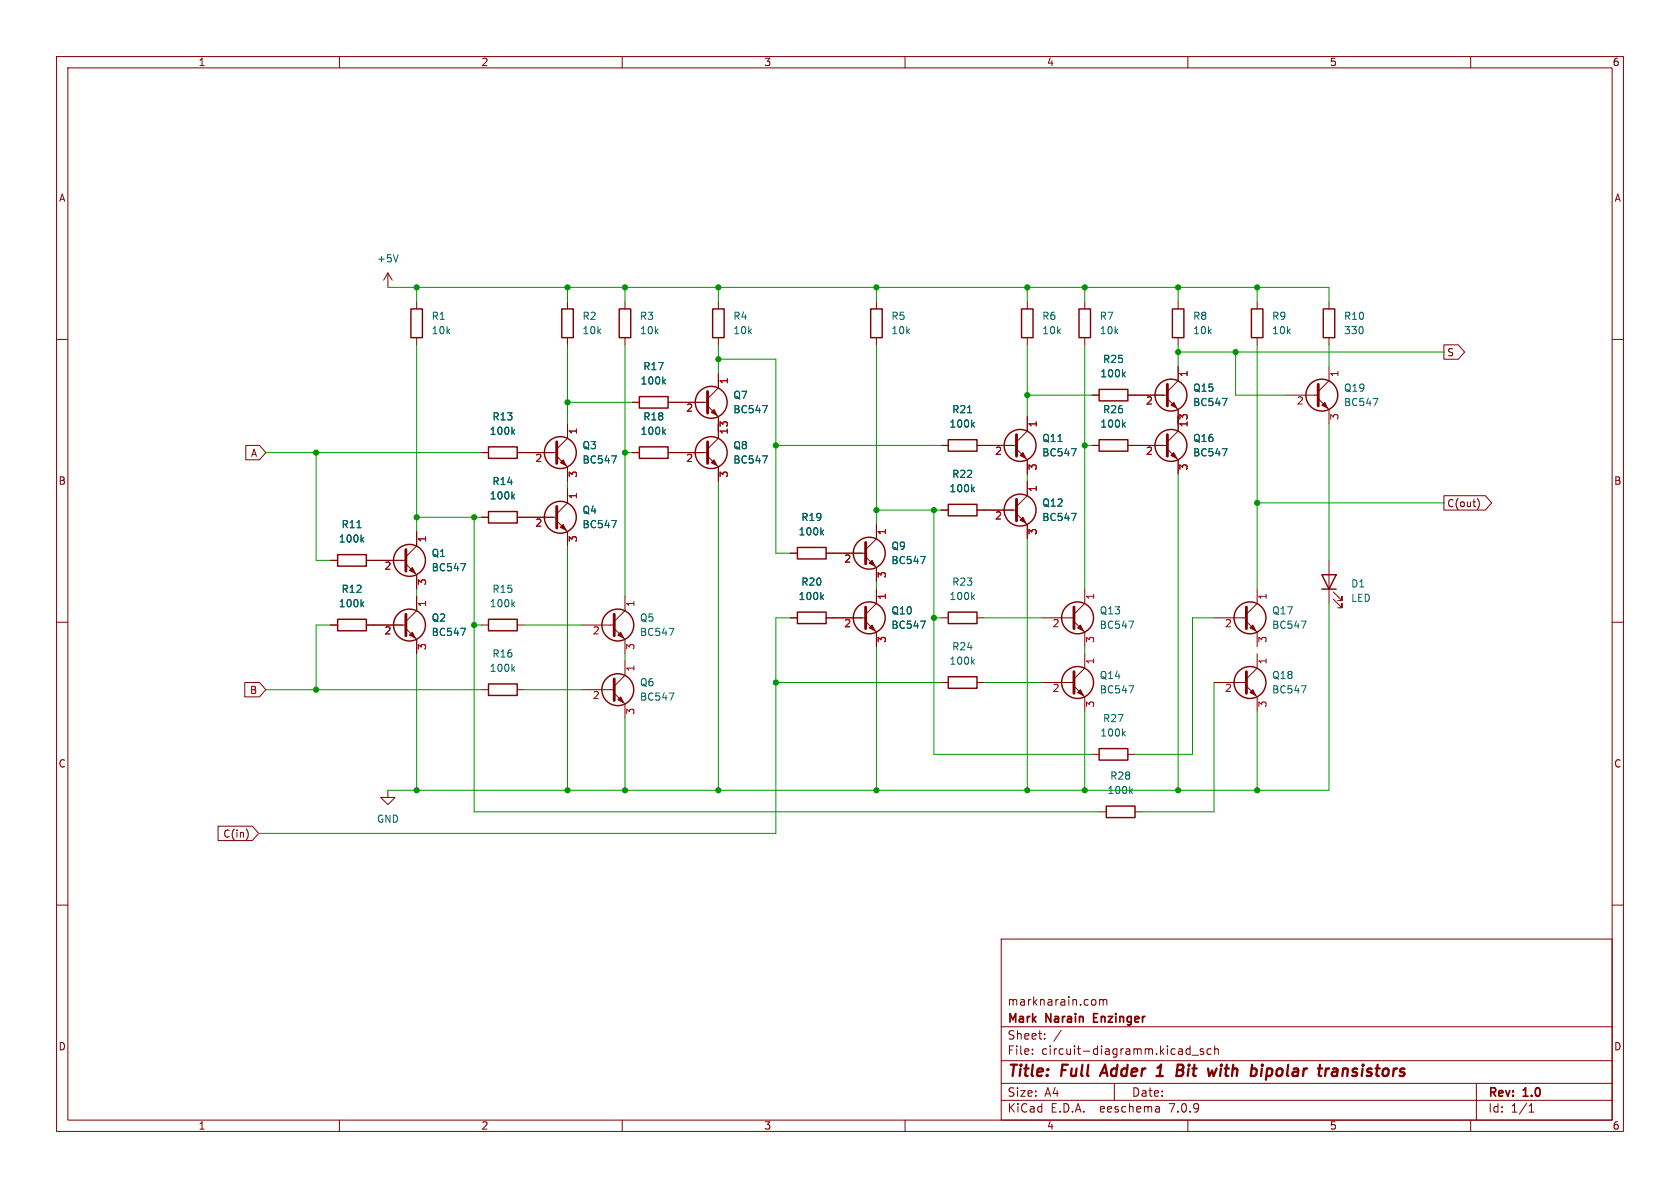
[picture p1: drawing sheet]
<svg xmlns="http://www.w3.org/2000/svg" width="297mm" height="210mm" viewBox="0 0 297 210" stroke-linecap="round" stroke-linejoin="round" font-family="sans-serif">
<g fill="none" stroke="#840000" stroke-width=".18">
<path d="M10 10h277v190h-277zM12 12h273v186h-273zM60 10v2M110 10v2M160 10v2M210 10v2M260 10v2M10 60h2M68.6 48.3l-.8 1.2M68.6 48.3v2.5M68.6 48.3l.7 1.2M73.7 53.3v1.3"/>
<path d="M73.7 59.7v1.3M100.3 53.3v1.3M100.3 59.7v1.3M110.5 53.3v1.3M110.5 59.7v1.3M127 53.3v1.3M127 59.7v1.3M154.9 53.3v1.3M154.9 59.7v1.3M181.6 53.3v1.3M181.6 59.7v1.3M191.8 53.3v1.3"/>
<path d="M191.8 59.7v1.3M208.3 53.3v1.3M208.3 59.7v1.3M222.2 53.3v1.3M222.2 59.7v1.3M234.9 53.3v1.3M234.9 59.7v1.3M285 60h2M43.5 78.7h2.4l1.1 1.3-1.1 1.3h-2.4zM100.3 74.9v2.6l-1.9 1.9M111.8 71.1h1.2M118.1 71.1h7"/>
<path d="M125.1 71.8l1.9 1.9v3.8l-1.9 1.9M127 66v2.6l-1.9 1.9M166.4 78.7h1.2M172.7 78.7h7M179.7 79.4l1.9 1.9v2.5M181.6 73.7v2.5l-1.9 1.9M193 78.7h1.3M193 69.9h1.3M199.4 78.7h7M199.4 69.9h7M206.4 79.4l1.9 1.9v2.5M206.4 70.5l1.9 1.9v3.8l-1.9 1.9"/>
<path d="M208.3 64.8v2.5l-1.9 1.9M227.3 69.9h5.7M233 70.5l1.9 1.9v2.5M234.9 64.8v2.5l-1.9 1.9M255.3 61h2.5l1.1 1.2-1.1 1.3h-2.5zM58.4 99.1h1.3M64.8 99.1h7M71.8 99.7l1.9 1.9v2.5M73.7 94v2.5l-1.9 1.9M85.1 80h1.3M85.1 91.4h1.3M91.4 80h7"/>
<path d="M91.4 91.4h7M98.4 92.1l1.9 1.9v2.5M98.4 80.6l1.9 2v2.5M100.3 86.4v2.5l-1.9 1.9M111.8 80h1.2M118.1 80h7M125.1 80.6l1.9 2v2.5M139.7 97.8h1.3M146 97.8h7M153 98.4l1.9 1.9v2.6M154.9 92.7v2.6l-1.9 1.9M166.4 90.2h1.2"/>
<path d="M172.7 90.2h7M179.7 90.8l1.9 1.9v2.6M181.6 85.1v2.5l-1.9 1.9M234.9 99.1v7.6M255.3 87.6h7.3l1.1 1.3-1.1 1.3h-7.3zM261.2 88.1a1.46 1.46 0 0 1 0 2M10 110h2M58.4 110.5h1.3M64.8 110.5h7M71.8 111.1l1.9 1.9v2.6M73.7 105.4v2.6l-1.9 1.9M85.1 110.5h1.3"/>
<path d="M91.4 110.5h1.3M102.9 110.5h5.7M108.6 111.1l1.9 1.9v2.6M110.5 105.4v2.6l-1.9 1.9M110.5 116.8v2.6l-1.9 1.9M139.7 109.2h1.3M146 109.2h7M153 109.9l1.9 1.9v2.5M154.9 104.1v2.6l-1.9 1.9M166.4 109.2h1.2M172.7 109.2h1.3M184.1 109.2h5.8"/>
<path d="M189.9 109.9l1.9 1.9v2.5M191.8 104.1v2.6l-1.9 1.9M191.8 115.6v2.5l-1.9 1.9M214.6 109.2h5.7M220.3 109.9l1.9 1.9v2.5M222.2 104.1v2.6l-1.9 1.9M222.2 115.6v2.5l-1.9 1.9M235.7 105.9l1.5 1.5v-.7v.7h-.7M235.7 104.6l1.5 1.6v-.8v.8h-.7M285 110h2M43.3 120.6h2.6l1.1 1.3-1.1 1.3h-2.6zM68.6 139.7v1.3h1.2l-1.2 1.2-1.3-1.2h1.3"/>
<path d="M85.1 121.9h1.3M91.4 121.9h1.3M102.9 121.9h5.7M108.6 122.6l1.9 1.9v2.5M166.4 120.7h1.2M172.7 120.7h1.3M184.1 120.7h5.8M189.9 121.3l1.9 1.9v2.5M193 133.4h1.3M199.4 133.4h1.3M214.6 120.7h5.7M220.3 121.3l1.9 1.9v2.5"/>
<path d="M10 160h2M38.6 146h6l1.1 1.3-1.1 1.3h-6zM43.6 146.6a1.49 1.49 0 0 1 0 1.8M194.3 143.5h1.3M200.7 143.5h1.2M285 160h2M177 166h108v32h-108zM193.5 176.7l.2 .3v.4l-.2 .3M194.4 176.7v1M194.4 176.8l.4-.1 .2 .2M195 176.9l.2-.2 .4 .1 .1 .9M195 176.9v.8"/>
<path d="M60 198v2M110 198v2M160 198v2M177 194.5h108M177 191.5h108M177 187.5h108M177 181.5h108M182.5 186.3v.1M182.5 185.5v.1M184.7 183.6v.1M184.7 182.8v.1M187.6 182.1l-1.3 2"/>
<path d="M197 191.5v3M204.9 195.7l.1 .9M205 196.5l-.2 .1M205 196h-.2M210 185.4l.4 .1M210 198v2M210.4 184.9v1.5M210.4 186.3l-.4 .1M210.7 186.5h1.2M212.7 185.5l-.3-.1-.2 .2v.2l.5 .2v.3h-.5M214.1 185.5l-.4-.1-.3 .3v.4l.1 .2h.6M214.7 185.5l.3-.1 .3 .1 .1 .9"/>
<path d="M214.7 184.9v1.5M260 198v2M261 191.5v6.5M270.3 196.6h.9M270.3 195.5l.4-.4v1.5"/>
</g>
<g fill="none" stroke="#840000" stroke-width=".4">
<path d="M195.4 188.2l-1 2M204.4 190.2h1.2M204.8 188.7l.5-.5-.3 2M208.1 189.2h.7M208.2 188.2h.7a.49 .49 0 0 1 .3 .5 .49 .49 0 0 1-.4 .5M208.8 189.2l.2 .1a.58 .58 0 0 1-.3 .9h-.7M215.8 188.9l-.1 1.3M215.9 188.2v.2M215.9 188.2l-.1 .1 .1 .1M215.9 188.2l.1 .1-.1 .1M223.9 190.1l.5 .1M224 188.9l-.2 2"/>
<path d="M224.6 188.9l-.6 .1M235.6 189l.2-.1 .6 .1-.1 1.2M236.4 190.1l-.7 .1M236.5 189.4l-.9 .1"/>
</g>
<path d="M193.3 179.9h.5M194.1 179.2h-.8v1.5h.8" fill="none" stroke="#840000" stroke-width=".3"/>
<g fill="none" stroke="#840000" stroke-width=".51">
<path d="M98.4 78.1v3.8M125.1 69.2v3.8M125.1 78.1v3.8M179.7 76.8v3.8M206.4 76.8v3.8M206.4 67.9v3.9M233 67.9v3.9M71.8 97.2v3.8M98.4 89.5v3.8M153 95.9v3.8M179.7 88.3v3.8M71.8 108.6v3.8"/>
<path d="M108.6 108.6v3.8M153 107.3v3.8M189.9 118.7v3.9M189.9 107.3v3.8M220.3 107.3v3.8M220.3 118.7v3.9M108.6 120v3.8"/>
</g>
<g fill="#840000" stroke="#840000" stroke-width=".18">
<path d="M125.7 72.9l.5-.5 .5 1z"/>
<path d="M221 111l.5-.5 .5 1z"/>
<path d="M153.7 99.6l.5-.5 .5 1z"/>
<path d="M180.3 80.5l.5-.5 .6 1z"/>
<path d="M180.3 91.9l.5-.5 .6 1.1z"/>
<path d="M221 122.4l.5-.5 .5 1z"/>
<path d="M233.7 71.6l.5-.5 .5 1z"/>
<path d="M126.2 81.3l.5 1-1-.5z"/>
<path d="M207 80.5l.5-.5 .5 1z"/>
<path d="M207 71.6l.5-.5 .5 1z"/>
<path d="M190.5 122.4l.5-.5 .5 1z"/>
<path d="M190.5 111l.5-.5 .5 1z"/>
<path d="M109.2 112.3l.5-.5 .5 1z"/>
<path d="M109.2 123.7l.5-.5 .5 1z"/>
<path d="M99.1 93.2l.5-.5 .5 1z"/>
<path d="M72.4 112.3l.5-.5 .5 1z"/>
<path d="M72.4 100.8l.5-.5 .5 1z"/>
<path d="M99.1 81.8l.5-.5 .5 1z"/>
<path d="M153.7 111l.5-.5 .5 1z"/>
</g>
<g fill="none" stroke="#840000" stroke-width=".25">
<path d="M72.6 54.6h2.1v5.1h-2.1zM99.3 54.6h2v5.1h-2zM109.5 54.6h2v5.1h-2zM126 54.6h2v5.1h-2zM153.9 54.6h2.1v5.1h-2.1zM180.6 54.6h2v5.1h-2zM190.8 54.6h2v5.1h-2zM207.3 54.6h2v5.1h-2zM221.2 54.6h2.1v5.1h-2.1zM233.9 54.6h2.1v5.1h-2.1zM86.4 79h5v2h-5zM113 70.1h5.1v2h-5.1z"/>
<path d="M113 79h5.1v2h-5.1zM167.6 77.7h5.1v2.1h-5.1zM194.3 77.7h5.1v2.1h-5.1zM194.3 68.8h5.1v2.1h-5.1zM59.7 98h5.1v2.1h-5.1zM86.4 90.4h5v2.1h-5zM141 96.8h5v2h-5zM167.6 89.2h5.1v2h-5.1zM59.7 109.5h5.1v2h-5.1zM86.4 109.5h5v2h-5zM141 108.2h5v2h-5zM167.6 108.2h5.1v2h-5.1z"/>
<path d="M167.6 119.6h5.1v2.1h-5.1zM233.7 101.6h2.5l-1.3 2.5zM233.7 104.1h2.5M86.4 120.9h5v2h-5zM194.3 132.3h5.1v2.1h-5.1zM195.6 142.5h5.1v2h-5.1z"/>
<circle cx="125.7" cy="71.1" r="2.82"/>
<circle cx="180.3" cy="78.7" r="2.82"/>
<circle cx="207" cy="69.8" r="2.82"/>
<circle cx="207" cy="78.7" r="2.82"/>
<circle cx="233.7" cy="69.8" r="2.82"/>
<circle cx="72.4" cy="99.1" r="2.82"/>
<circle cx="99.1" cy="91.4" r="2.82"/>
<circle cx="99.1" cy="80" r="2.82"/>
<circle cx="125.7" cy="80" r="2.82"/>
<circle cx="153.7" cy="97.8" r="2.82"/>
<circle cx="180.3" cy="90.2" r="2.82"/>
<circle cx="72.4" cy="110.5" r="2.82"/>
<circle cx="109.2" cy="110.5" r="2.82"/>
<circle cx="153.7" cy="109.2" r="2.82"/>
<circle cx="190.5" cy="109.2" r="2.82"/>
<circle cx="221" cy="109.2" r="2.82"/>
<circle cx="109.2" cy="121.9" r="2.82"/>
<circle cx="190.5" cy="120.6" r="2.82"/>
<circle cx="221" cy="120.6" r="2.82"/>
</g>
<g fill="none" stroke="#006464" stroke-width=".18">
<path d="M70.4 45l-.4 1.3M90.6 76.3l.4 .5M91 75.9l-.5 .5M117.3 67.4l.4 .5M117.3 76.3l.4 .5M117.7 67l-.5 .5M117.7 75.9l-.5 .5M134.8 71.7h.8l-.5 1.3M171.1 73h.7M171.9 75l.4 .5M172.3 74.7l-.5 .4M189.4 79.3h.8l-.5 1.3"/>
<path d="M198.6 75l.3 .5M198.6 66.1l.3 .5M198.9 74.7l-.4 .4M198.9 65.8l-.4 .5M216.1 79.3h.8l-.5 1.3M216.1 70.4h.8l-.5 1.3M242.7 70.4h.9l-.6 1.3M63.1 93.3h.7M64 95.3l.3 .5M64.3 95l-.5 .5M81.5 99.6h.8l-.5 1.3M90.6 87.7l.4 .5"/>
<path d="M91 87.4l-.5 .4M108.1 80.6h.9l-.6 1.3M108.1 92h.9l-.6 1.3M134.8 80.6h.8l-.5 1.3M145.2 94.1l.4 .5M145.6 93.7l-.5 .5M162.7 98.4h.9l-.6 1.2M171.9 86.5l.4 .4M172.3 86.1l-.5 .5M189.4 90.7h.8l-.5 1.3M64 106.8l.3 .5M64.3 106.4l-.5 .5"/>
<path d="M81.5 111.1h.8l-.5 1.2M90.6 118.2l.4 .5M90.6 106.8l.4 .5M91 117.8l-.5 .5M91 106.4l-.5 .5M118.3 111.1h.8l-.5 1.2M145.2 105.5l.4 .5M145.6 105.1l-.5 .5M162.7 109.8h.9l-.6 1.3M171.9 105.5l.4 .5M171.9 116.9l.4 .5M172.3 105.1l-.5 .5"/>
<path d="M172.3 116.6l-.5 .5M199.6 109.8h.8l-.5 1.3M230 109.8h.9l-.6 1.3M118.3 122.5h.8l-.5 1.3M198.6 129.6l.3 .5M198.9 129.3l-.4 .5M199.6 121.2h.8l-.5 1.3M199.8 139.8l.4 .5M200.2 139.4l-.5 .5M230 121.2h.9l-.6 1.3"/>
</g>
<g fill="none" stroke="#009600" stroke-width=".18">
<path d="M68.6 50.8h166.3v2.5M73.7 50.8v2.5M100.3 50.8v2.5M110.5 50.8v2.5M127 50.8v2.5M154.9 50.8v2.5M181.6 50.8v2.5M191.8 50.8v2.5M208.3 50.8v2.5M222.2 50.8v2.5M73.7 61v33M100.3 61v13.9"/>
<path d="M100.3 71.1h11.5M110.5 61v44.4M127 61v5M127 74.9v1.3M127 63.5h10.2v34.3h2.5M137.2 78.7h29.2M154.9 61v31.7M181.6 61v12.7M181.6 69.9h11.4M191.8 61v43.1M191.8 78.7h1.2M208.3 62.2h47"/>
<path d="M208.3 61v3.8M208.3 73.7v1.2M218.4 62.2v7.7h8.9M222.2 61v43.1M234.9 61v3.8M234.9 74.9v24.2M47 80h38.1M55.9 80v19.1h2.5M73.7 91.4h11.4M83.8 91.4v52.1h110.5M100.3 85.1v1.3M100.3 96.5v43.2"/>
<path d="M110.5 80h1.3M127 85.1v54.6M154.9 90.2h11.5M165.1 90.2v43.2h27.9M181.6 83.8v1.3M181.6 95.3v44.4M208.3 83.8v55.9M222.2 88.9h33.1M58.4 110.5h-2.5v11.4M73.7 104.1v1.3M73.7 115.6v24.1M83.8 110.5h1.3"/>
<path d="M92.7 110.5h10.2M110.5 115.6v1.2M139.7 109.2h-2.5v38.1h-91.5M154.9 102.9v1.2M154.9 114.3v25.4M165.1 109.2h1.3M174 109.2h10.1M191.8 114.3v1.3M214.6 109.2h-3.8v24.2h-10.1M234.9 106.7v33h-166.3M47 121.9h38.1M92.7 121.9h10.2"/>
<path d="M110.5 127v12.7M137.2 120.7h29.2M174 120.7h10.1M191.8 125.7v14M214.6 120.7v22.8h-12.7M222.2 125.7v14"/>
</g>
<g fill="#009600" stroke="#009600" stroke-width=".18">
<circle cx="110.5" cy="50.8" r=".46"/>
<circle cx="127" cy="50.8" r=".46"/>
<circle cx="110.5" cy="80" r=".46"/>
<circle cx="137.2" cy="78.7" r=".46"/>
<circle cx="127" cy="63.5" r=".46"/>
<circle cx="181.6" cy="50.8" r=".46"/>
<circle cx="154.9" cy="50.8" r=".46"/>
<circle cx="181.6" cy="69.9" r=".46"/>
<circle cx="218.4" cy="62.2" r=".46"/>
<circle cx="222.2" cy="50.8" r=".46"/>
<circle cx="208.3" cy="62.2" r=".46"/>
<circle cx="191.8" cy="50.8" r=".46"/>
<circle cx="208.3" cy="50.8" r=".46"/>
<circle cx="191.8" cy="139.7" r=".46"/>
<circle cx="208.3" cy="139.7" r=".46"/>
<circle cx="181.6" cy="139.7" r=".46"/>
<circle cx="222.2" cy="88.9" r=".46"/>
<circle cx="191.8" cy="78.7" r=".46"/>
<circle cx="222.2" cy="139.7" r=".46"/>
<circle cx="73.7" cy="139.7" r=".46"/>
<circle cx="55.9" cy="121.9" r=".46"/>
<circle cx="110.5" cy="139.7" r=".46"/>
<circle cx="83.8" cy="110.5" r=".46"/>
<circle cx="73.7" cy="50.8" r=".46"/>
<circle cx="55.9" cy="80" r=".46"/>
<circle cx="100.3" cy="71.1" r=".46"/>
<circle cx="83.8" cy="91.4" r=".46"/>
<circle cx="73.7" cy="91.4" r=".46"/>
<circle cx="100.3" cy="50.8" r=".46"/>
<circle cx="127" cy="139.7" r=".46"/>
<circle cx="137.2" cy="120.7" r=".46"/>
<circle cx="100.3" cy="139.7" r=".46"/>
<circle cx="154.9" cy="90.2" r=".46"/>
<circle cx="165.1" cy="109.2" r=".46"/>
<circle cx="154.9" cy="139.7" r=".46"/>
<circle cx="165.1" cy="90.2" r=".46"/>
</g>
<g font-size="2.8" fill="#840000">
<text x="178" y="190.9">Title:</text>
<text x="187.7" y="190.9">Full</text>
<text x="195.6" y="190.9">Adder</text>
<text x="206.2" y="190.9">1</text>
<text x="210.4" y="190.9">Bit</text>
<text x="216.9" y="190.9">with</text>
<text x="225.2" y="190.9">bipolar</text>
<text x="238" y="190.9">transistors</text>
</g>
<g font-size="2.1" fill="#840000">
<text x="178" y="178">marknarain.com</text>
<text x="178" y="184">Sheet:</text>
<text x="178" y="181.2">Mark</text>
<text x="185" y="181.2">Narain</text>
<text x="194" y="181.2">Enzinger</text>
<text x="178" y="186.7">File:</text>
<text x="184.1" y="186.7">circuit-diagramm.kicad_sch</text>
<text x="178" y="196.9">KiCad</text>
<text x="178" y="194.1">Size:</text>
<text x="184.7" y="194.1">A4</text>
<text x="185.7" y="196.9">E.D.A.</text>
<text x="194.6" y="196.9">eeschema</text>
<text x="200" y="194.1">Date:</text>
<text x="207" y="196.9">7.0.9</text>
<text x="263" y="194.3">Rev:</text>
<text x="263" y="196.9">Id:</text>
<text x="267.1" y="196.9">1/1</text>
<text x="269.4" y="194.3">1.0</text>
</g>
<g font-size="1.8" fill="#840000">
<text x="35" y="11.9">1</text>
<text x="85" y="11.9">2</text>
<text x="135" y="11.9">3</text>
<text x="185" y="11.9">4</text>
<text x="235" y="11.9">5</text>
<text x="285" y="11.9">6</text>
<text x="10.3" y="35.9">A</text>
<text x="285.3" y="35.9">A</text>
<text x="255.7" y="63.2">S</text>
<text x="44.3" y="81">A</text>
<text x="10.3" y="85.9">B</text>
<text x="255.7" y="89.9">C(out)</text>
<text x="285.3" y="85.9">B</text>
<text x="44.1" y="122.9">B</text>
<text x="10.3" y="135.9">C</text>
<text x="285.3" y="135.9">C</text>
<text x="39.4" y="148.3">C(in)</text>
<text x="10.3" y="185.9">D</text>
<text x="285.3" y="185.9">D</text>
<text x="35" y="199.9">1</text>
<text x="85" y="199.9">2</text>
<text x="135" y="199.9">3</text>
<text x="185" y="199.9">4</text>
<text x="235" y="199.9">5</text>
<text x="285" y="199.9">6</text>
</g>
<g font-size="1.8" fill="#006464">
<text x="66.5" y="46.6">+5V</text>
<text x="76.2" y="56.7">R1</text>
<text x="76.2" y="59.3">10k</text>
<text x="102.9" y="56.7">R2</text>
<text x="102.9" y="59.3">10k</text>
<text x="113" y="56.7">R3</text>
<text x="113" y="59.3">10k</text>
<text x="129.5" y="56.7">R4</text>
<text x="129.5" y="59.3">10k</text>
<text x="157.5" y="56.7">R5</text>
<text x="157.5" y="59.3">10k</text>
<text x="184.2" y="56.7">R6</text>
<text x="184.2" y="59.3">10k</text>
<text x="194.3" y="56.7">R7</text>
<text x="194.3" y="59.3">10k</text>
<text x="210.8" y="56.7">R8</text>
<text x="210.8" y="59.3">10k</text>
<text x="224.8" y="56.7">R9</text>
<text x="224.8" y="59.3">10k</text>
<text x="237.5" y="59.3">330</text>
<text x="237.5" y="56.7">R10</text>
<text x="113.6" y="65.6">R17</text>
<text x="194.9" y="64.4">R25</text>
<text x="113.1" y="68.2">100k</text>
<text x="129.5" y="70.7">Q7</text>
<text x="194.4" y="66.9">100k</text>
<text x="210.8" y="69.4">Q15</text>
<text x="210.8" y="72">BC547</text>
<text x="237.5" y="69.4">Q19</text>
<text x="237.5" y="72">BC547</text>
<text x="86.5" y="77.1">100k</text>
<text x="87" y="74.5">R13</text>
<text x="113.1" y="77.1">100k</text>
<text x="113.6" y="74.5">R18</text>
<text x="129.5" y="73.3">BC547</text>
<text x="167.7" y="75.8">100k</text>
<text x="168.2" y="73.3">R21</text>
<text x="194.4" y="75.8">100k</text>
<text x="194.9" y="73.3">R26</text>
<text x="102.9" y="82.1">BC547</text>
<text x="102.9" y="79.6">Q3</text>
<text x="129.5" y="82.1">BC547</text>
<text x="129.5" y="79.6">Q8</text>
<text x="184.2" y="78.3">Q11</text>
<text x="184.2" y="80.9">BC547</text>
<text x="210.8" y="78.3">Q16</text>
<text x="210.8" y="80.9">BC547</text>
<text x="86.5" y="88.5">100k</text>
<text x="87" y="86">R14</text>
<text x="167.7" y="87.2">100k</text>
<text x="168.2" y="84.7">R22</text>
<text x="184.2" y="89.8">Q12</text>
<text x="60.3" y="93.6">R11</text>
<text x="102.9" y="93.6">BC547</text>
<text x="102.9" y="91">Q4</text>
<text x="141.1" y="94.8">100k</text>
<text x="141.6" y="92.3">R19</text>
<text x="184.2" y="92.3">BC547</text>
<text x="59.8" y="96.1">100k</text>
<text x="76.2" y="101.2">BC547</text>
<text x="76.2" y="98.7">Q1</text>
<text x="157.5" y="99.9">BC547</text>
<text x="157.5" y="97.4">Q9</text>
<text x="59.8" y="107.5">100k</text>
<text x="60.3" y="105">R12</text>
<text x="86.5" y="107.5">100k</text>
<text x="87" y="105">R15</text>
<text x="141.1" y="106.3">100k</text>
<text x="141.6" y="103.7">R20</text>
<text x="167.7" y="106.3">100k</text>
<text x="168.2" y="103.7">R23</text>
<text x="238.8" y="104.1">D1</text>
<text x="238.8" y="106.6">LED</text>
<text x="76.2" y="112.6">BC547</text>
<text x="76.2" y="110.1">Q2</text>
<text x="113" y="112.6">BC547</text>
<text x="113" y="110.1">Q5</text>
<text x="157.5" y="108.8">Q10</text>
<text x="157.5" y="111.4">BC547</text>
<text x="194.3" y="108.8">Q13</text>
<text x="194.3" y="111.4">BC547</text>
<text x="224.8" y="108.8">Q17</text>
<text x="224.8" y="111.4">BC547</text>
<text x="86.5" y="119">100k</text>
<text x="87" y="116.4">R16</text>
<text x="167.7" y="117.7">100k</text>
<text x="168.2" y="115.2">R24</text>
<text x="113" y="124.1">BC547</text>
<text x="113" y="121.5">Q6</text>
<text x="194.3" y="120.2">Q14</text>
<text x="194.3" y="122.8">BC547</text>
<text x="224.8" y="120.2">Q18</text>
<text x="224.8" y="122.8">BC547</text>
<text x="194.4" y="130.4">100k</text>
<text x="194.9" y="127.9">R27</text>
<text x="195.7" y="140.6">100k</text>
<text x="196.2" y="138">R28</text>
<text x="66.5" y="145.6">GND</text>
</g>
<g font-size="1.8" fill="#a90000">
<text x="129" y="68" transform="rotate(-90 129 68)">1</text>
<text x="202.5" y="71.8">2</text>
<text x="210.3" y="66.7" transform="rotate(-90 210.3 66.7)">1</text>
<text x="229.2" y="71.8">2</text>
<text x="236.9" y="66.7" transform="rotate(-90 236.9 66.7)">1</text>
<text x="102.3" y="76.9" transform="rotate(-90 102.3 76.9)">1</text>
<text x="121.2" y="73.1">2</text>
<text x="129" y="76.9" transform="rotate(-90 129 76.9)">13</text>
<text x="183.6" y="75.6" transform="rotate(-90 183.6 75.6)">1</text>
<text x="210.3" y="75.6" transform="rotate(-90 210.3 75.6)">13</text>
<text x="236.9" y="74.4" transform="rotate(-90 236.9 74.4)">3</text>
<text x="94.5" y="82">2</text>
<text x="121.2" y="82">2</text>
<text x="175.8" y="80.7">2</text>
<text x="183.6" y="83.3" transform="rotate(-90 183.6 83.3)">3</text>
<text x="202.5" y="80.7">2</text>
<text x="210.3" y="83.3" transform="rotate(-90 210.3 83.3)">3</text>
<text x="102.3" y="88.3" transform="rotate(-90 102.3 88.3)">1</text>
<text x="102.3" y="84.5" transform="rotate(-90 102.3 84.5)">3</text>
<text x="129" y="84.5" transform="rotate(-90 129 84.5)">3</text>
<text x="183.6" y="87.1" transform="rotate(-90 183.6 87.1)">1</text>
<text x="75.6" y="96" transform="rotate(-90 75.6 96)">1</text>
<text x="94.5" y="93.4">2</text>
<text x="102.3" y="96" transform="rotate(-90 102.3 96)">3</text>
<text x="156.9" y="94.7" transform="rotate(-90 156.9 94.7)">1</text>
<text x="175.8" y="92.2">2</text>
<text x="183.6" y="94.7" transform="rotate(-90 183.6 94.7)">3</text>
<text x="67.9" y="101">2</text>
<text x="149.2" y="99.8">2</text>
<text x="75.6" y="107.4" transform="rotate(-90 75.6 107.4)">1</text>
<text x="75.6" y="103.6" transform="rotate(-90 75.6 103.6)">3</text>
<text x="112.5" y="107.4" transform="rotate(-90 112.5 107.4)">1</text>
<text x="156.9" y="106.1" transform="rotate(-90 156.9 106.1)">1</text>
<text x="156.9" y="102.3" transform="rotate(-90 156.9 102.3)">3</text>
<text x="193.8" y="106.1" transform="rotate(-90 193.8 106.1)">1</text>
<text x="224.2" y="106.1" transform="rotate(-90 224.2 106.1)">1</text>
<text x="67.9" y="112.5">2</text>
<text x="104.7" y="112.5">2</text>
<text x="149.2" y="111.2">2</text>
<text x="156.9" y="113.7" transform="rotate(-90 156.9 113.7)">3</text>
<text x="186" y="111.2">2</text>
<text x="193.8" y="113.7" transform="rotate(-90 193.8 113.7)">3</text>
<text x="216.5" y="111.2">2</text>
<text x="224.2" y="113.7" transform="rotate(-90 224.2 113.7)">3</text>
<text x="75.6" y="115" transform="rotate(-90 75.6 115)">3</text>
<text x="112.5" y="118.8" transform="rotate(-90 112.5 118.8)">1</text>
<text x="112.5" y="115" transform="rotate(-90 112.5 115)">3</text>
<text x="193.8" y="117.5" transform="rotate(-90 193.8 117.5)">1</text>
<text x="224.2" y="117.5" transform="rotate(-90 224.2 117.5)">1</text>
<text x="104.7" y="123.9">2</text>
<text x="186" y="122.6">2</text>
<text x="193.8" y="125.2" transform="rotate(-90 193.8 125.2)">3</text>
<text x="216.5" y="122.6">2</text>
<text x="224.2" y="125.2" transform="rotate(-90 224.2 125.2)">3</text>
<text x="112.5" y="126.4" transform="rotate(-90 112.5 126.4)">3</text>
</g>
</svg>
